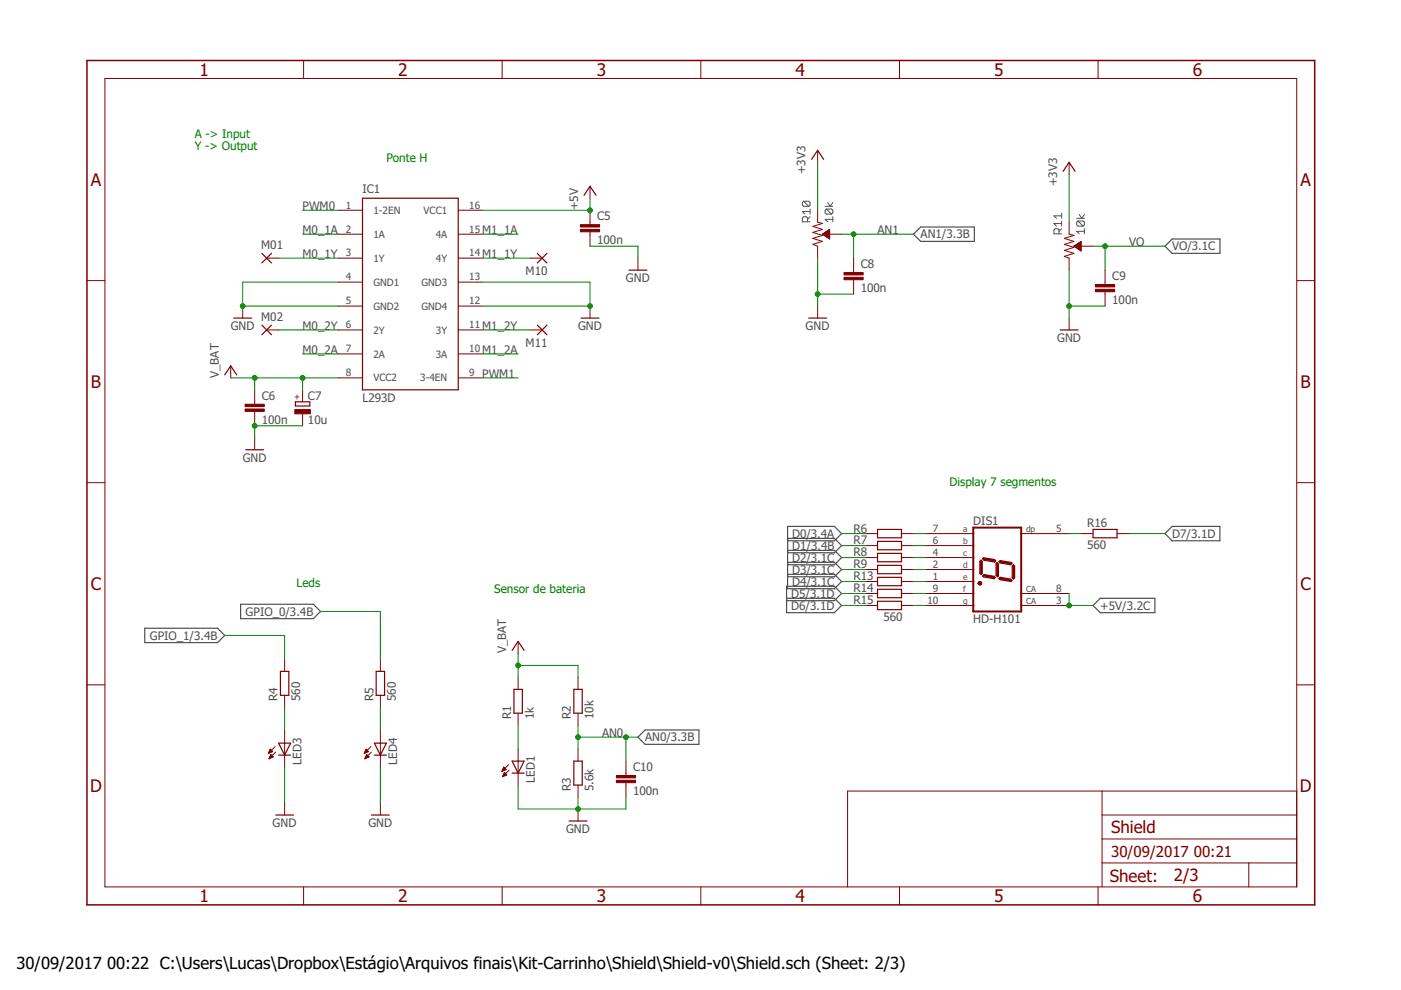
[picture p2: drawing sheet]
<svg xmlns="http://www.w3.org/2000/svg" width="297mm" height="210mm" viewBox="0 0 297 210" stroke-linecap="round" stroke-linejoin="round" font-family="sans-serif">
<g fill="none" stroke="#505050" stroke-width=".21">
<path d="M170.4 42.7l-.3 .2v.6l.3 .3h1.1M170.4 42.7h1.1l.2 .2v.6l-.2 .3M170.4 42.7l1.1 1.1M171.2 47v-.8l-.3-.2h-.5l-.3 .2v.8h1.6M171.7 46l-.5 .5M171.7 44.9h-1.6l.6 .5M171.7 44.3v1.1M174.9 43.8h1.7M175.2 44.3h1.1l.3 .3v.5l-.3 .3M175.2 44.3l-.3 .3v.5l.3 .3h1.1M175.2 44.3l1.1 1.1M175.5 42.9l.5 .9 .6-.9"/>
<path d="M176.6 46.5h-1.7l.6 .5M176.6 46v1M224.5 49.6v-.8l-.2-.3h-.6l-.2 .3v.8h1.6M225.1 48.5l-.6 .5M225.1 47.4h-1.6l.5 .5M225.1 45.2v1.1M225.1 46.9v1M225.1 45.8h-1.6l.5 .5M228.3 46.3h1.6M228.6 46.9h1l.3 .2v.6l-.3 .2M228.6 46.9l-.3 .2v.6l.3 .2h1M228.6 46.9l1 1"/>
<path d="M228.8 45.5l.6 .8 .5-.8M229.9 49h-1.6l.5 .6M229.9 48.5v1.1"/>
</g>
<path d="M195.2 48.1h11.4v3.1h-11.4l-1.5-1.5zM247 52.2l1.5-1.5h10.2v3h-10.2zM167 111.6h9.9l1.5 1.5-1.5 1.6h-9.9zM167 119.7h9.9l1.5-1.5-1.5-1.5h-9.9v8.1h9.9l1.5-1.5-1.5-1.5h-9.9M167 119.2h9.9l1.5 1.6-1.5 1.5h-9.9M167 114.2h9.9l1.5 1.5-1.5 1.5h-9.9zM247 113.1l1.5-1.5h10.1v3.1h-10.1zM30.7 133.2h15.4l1.5 1.5-1.5 1.5h-15.4zM51 128.1h15.4l1.6 1.5-1.6 1.6h-15.4zM166.8 126.9h10.1l1.5 1.5-1.5 1.5h-10.1v-5.6h10.1l1.5 1.5-1.5 1.6h-10.1M231.8 128.4l1.5-1.5h11.6v3h-11.6zM135.3 156.3l1.5-1.5h11.4v3h-11.4z" fill="none" stroke="#505050" stroke-width=".25"/>
<g fill="none" stroke="#800000" stroke-width=".25">
<path d="M172.1 33.8l1.3-1.9 1.2 1.9M225.4 36.3l1.3-1.9 1.2 1.9M55.5 53.7l2.1 2.1M57.6 53.7l-2.1 2.1M76.9 42h20.3v40.7h-20.3zM113.9 53.7l2.1 2.1M116 53.7l-2.1 2.1M123.8 41.4l1.3-1.9 1.3 1.9M133.3 57.3h3.9M47.6 79.5l1.3-1.9 1.3 1.9M49.6 67.4h3.8M55.5 68.9l2.1 2.1"/>
<path d="M57.6 68.9l-2.1 2.1M113.9 68.9l2.1 2.1M116 68.9l-2.1 2.1M123.2 67.4h3.8M171.4 67.4h3.9M224.8 70h3.8M52.1 95.4h3.8M62.6 85.2h3.1v.9h-3.1zM186.1 112.2h5v1.8h-5zM186.1 114.8h5v1.8h-5zM186.1 117.3h5v1.8h-5zM186.1 119.9h5v1.7h-5z"/>
<path d="M208 118.8l.3 .2v2.6l-.3 .2-.2-.2v-2.6zM208.5 118.3l2.3 .3 .3 .3-.2 .3-2.3-.4-.3-.3zM211.4 119.3l.3 .3v2.5l-.2 .2-.3-.3v-2.5zM211.8 119.1l.2-.2 2.4 .3 .2 .2-.3 .3-2.3-.3zM214.6 120l.3-.3 .2 .3v2.5l-.2 .3-.3-.3zM231.8 112.2h5v1.8h-5zM108.6 137.9l1.3-1.9 1.2 1.9M186.1 122.4h5v1.8h-5zM186.1 124.9h5v1.8h-5zM186.1 127.5h5v1.8h-5zM208.6 121.8l2.2 .4 .2 .2-.2 .3-2.3-.4-.2-.2zM211.8 122.7l.2-.3 2.3 .4 .3 .3-.2 .2-2.4-.4z"/>
<path d="M59.1 157.6h2.5l-1.3 2.5zM59.5 142.3h1.7v5.1h-1.7zM79.4 157.6h2.5l-1.3 2.5zM79.8 142.3h1.7v5.1h-1.7zM109 146.2h1.7v5h-1.7zM121.7 146.2h1.7v5h-1.7zM58.4 172.8h3.9M59.1 160.1h2.5M78.7 172.8h3.8M79.4 160.1h2.5M108.6 161.4h2.5l-1.2 2.5zM108.6 163.9h2.5"/>
<path d="M120.6 174.1h3.9M121.7 161.4h1.7v5.1h-1.7z"/>
</g>
<g fill="none" stroke="#800000" stroke-width=".21">
<path d="M22.2 16.6h252.7v171.4h-252.7zM64.4 12.8v3.8M106.5 12.8v3.8M148.6 12.8v3.8M190.7 12.8v3.8M232.8 12.8v3.8M125.1 39.5v2.5M173.4 31.9v2.5M226.7 34.4v2.6M18.4 59.5h3.8M56.5 54.7h2.6M71.8 44.6h5.1"/>
<path d="M71.8 49.7h5.1M71.8 54.7h5.1M71.8 59.8h5.1M97.2 44.6h5M97.2 49.7h5M97.2 54.7h5M97.2 59.8h5M112.4 54.7h2.5M125.1 44.6v3M125.1 49.1v3.1M135.3 54.7v2.6M173.4 44.6v2.5l1 .3-2.1 .6 2.1 .6-2.1 .7 2.1 .6-2.1 .6 2.1 .7-2.1 .6 1.1 .4v2.5"/>
<path d="M174.4 49.7h4M174.5 49.8h1.4M174.5 49.5h1.4M174.7 49.9h1.2M174.7 49.4h1.2M174.9 50h1M174.9 49.3h1M175.1 50.1h.8M175.1 49.2h.8M175.3 49h.6M175.3 50.2h.6M175.5 50.4h.4"/>
<path d="M175.5 48.9h.4M175.6 48.8h.3M175.6 50.5h.3M175.8 50.6h.1M175.8 48.7h.1M175.9 48.6v2.1l-1.5-1M175.9 48.6l-1.5 1.1M181 54.7v3.1M181 59.3v3.1M226.7 47.1v2.6l1 .2-2 .6 2 .7-2 .6 2 .7-2 .6 2 .6-2 .7 1 .3v2.6M227.7 52.2l1.5-1v2zM227.7 52.2h1.5"/>
<path d="M227.9 52.3h1.3M227.9 52.1h1.3M228 52.4h1.2M228.1 51.9h1.1M228.2 52.6h1M228.2 51.8h1M228.4 52.7h.8M228.4 51.7h.8M228.6 52.8h.6M228.6 51.6h.6M228.8 52.9h.4M228.8 51.5h.4"/>
<path d="M229 53h.2M229 51.4h.2M229.1 53.1h.1M229.2 51.2h.1M229.2 52.2h2.6M234.3 57.3v3M274.9 59.5h3.8M48.9 77.6v2.5M51.5 64.9v2.5M56.5 70h2.6M71.8 64.9h5.1M71.8 70h5.1"/>
<path d="M71.8 75h5.1M97.2 64.9h5M97.2 70h5M97.2 75h5M112.4 70h2.5M125.1 64.9v2.5M173.4 64.9v2.5M226.7 67.4v2.6M234.3 61.8v3.1M54 82.7v3M54 87.2v3.1M54 92.8v2.6"/>
<path d="M64.2 82.7v2.5M64.2 87.7v2.6M71.8 80.1h5.1M97.2 80.1h5M18.4 102.3h3.8M183.5 115.7h2.6M183.5 113.1h2.6M183.5 118.2h2.6M191.1 115.7h2.6M191.1 113.1h2.6M191.1 118.2h2.6M196.2 115.7h10.3"/>
<path d="M196.2 113.1h10.3M196.2 118.2h10.3M216.4 113.1h10.3M229.2 113.1h2.6M236.8 113.1h2.6M274.9 102.3h3.8M60.3 139.8v2.5M80.6 139.8v2.5M109.9 136v2.5M183.5 128.4h2.6M183.5 125.8h2.6M183.5 120.8h2.6"/>
<path d="M183.5 123.3h2.6M191.1 128.4h2.6M191.1 125.8h2.6M191.1 120.8h2.6M191.1 123.3h2.6M196.2 128.4h10.3M196.2 125.8h10.3M196.2 120.8h10.3M196.2 123.3h10.3M216.4 128.4h10.3M216.4 125.8h10.3M18.4 145.2h3.8"/>
<path d="M56.9 159.7h.2M57 159.5h.4M57 159.4h.7M57.1 159.3h.6M57.1 159.2h.5M57.2 159h.3M57.3 158.9h.1M57.3 158.8l.5 .5-.9 .4zM58.3 158.3l-1.4 1.4M58.4 159.5l-1.4 1.4M60.3 147.4v2.6M60.3 155v7.6"/>
<path d="M77.3 159.7h.1M77.3 159.5h.4M77.4 159.4h.6M77.4 159.3h.7M77.5 159.2h.4M77.5 159h.3M77.6 158.9h.1M77.6 158.8l.5 .5-.9 .4zM78.6 158.3l-1.4 1.4M78.7 159.5l-1.3 1.4M80.6 147.4v2.6M80.6 155v7.6"/>
<path d="M109.9 143.6v2.6M109.9 151.2v2.6M109.9 158.8v7.7M122.6 143.6v2.6M122.6 151.2v2.6M122.6 158.8v2.6M274.9 145.2h3.8M57 160.9h.1M57.1 160.7h.3M57.1 160.6h.5M57.2 160.5h.7M57.3 160.4h.5"/>
<path d="M57.3 160.3h.4M57.4 160.1h.2M57.4 160h.1M57.9 160.5l-.5-.5-.4 .9M57.9 160.5l-.9 .4M60.3 170.3v2.5M77.4 160.9h.1M77.4 160.7h.3M77.5 160.6h.5M77.5 160.5h.7M77.6 160.4h.5M77.6 160.3h.4"/>
<path d="M77.7 160.1h.2M77.7 160h.1M78.3 160.5l-.6-.5-.3 .9M78.3 160.5l-.9 .4M80.6 170.3v2.5M106.4 163.5h.1M106.5 163.4h.3M106.6 163.3h.5M106.6 163.2h.7M106.6 164.6h.2M106.6 164.5h.4M106.7 163h.5"/>
<path d="M106.7 162.9h.4M106.7 164.4h.6M106.7 164.2h.7M106.8 162.8h.2M106.8 162.7h.1M106.8 164.1h.5M106.8 164h.3M106.9 163.9h.1M106.9 163.8l.5 .5-.8 .4zM107.3 163.2l-.5-.6-.4 .9M107.3 163.2l-.9 .3M107.8 162.1l-1.4 1.4"/>
<path d="M107.9 163.3l-1.3 1.4M122.6 166.5v2.5M122.6 171.5v2.6M132.7 161.4v3M132.7 165.9v3.1M233.7 167.7v20.3M233.7 177.9h41.2M233.7 172.8h41.2M274.9 167.7h-95.2v20.3M64.4 188v3.9M106.5 188v3.9M148.6 188v3.9"/>
<path d="M190.7 188v3.9M232.8 188v3.9M233.7 183h41.2M264.8 183v5"/>
</g>
<path d="M18.4 12.8h260.3v179.1h-260.3zM207.8 123.5v.3" fill="none" stroke="#800000" stroke-width=".32"/>
<g fill="#800000" stroke="#800000" stroke-width=".21">
<path d="M130.7 165.4h4v.5h-4z"/>
<path d="M130.7 164.4h4v.5h-4z"/>
<path d="M178.9 58.8h4.1v.5h-4.1z"/>
<path d="M178.9 57.8h4.1v.5h-4.1z"/>
<path d="M123.1 48.6h4v.5h-4z"/>
<path d="M123.1 47.6h4v.5h-4z"/>
<path d="M52 86.7h4v.5h-4z"/>
<path d="M52 85.7h4v.5h-4z"/>
<path d="M62.5 86.8h3.3v.9h-3.3z"/>
<path d="M232.3 61.3h4v.5h-4z"/>
<path d="M232.3 60.3h4v.5h-4z"/>
</g>
<path d="M206.4 111.9h10.1v17.7h-10.1zM208 119.1v2.4M208.5 118.5l2.3 .4M211.4 119.5v2.5M212.1 119.1l2.1 .4M214.9 120v2.5M208.6 122l2.1 .4M212.1 122.7l2.1 .3" fill="none" stroke="#800000" stroke-width=".42"/>
<path d="M207.4 123.5a.41 .41 0 0 1 .7-.1 .41 .41 0 0 1-.2 .7 .41 .41 0 0 1-.6-.4l.5-.1 .1 .1h-.6z" fill-rule="evenodd" fill="#800000" stroke="#800000" stroke-width=".21"/>
<g fill="none" stroke="#008000" stroke-width=".21">
<path d="M173.4 34.4v10.2M226.7 37v10.1M59.1 54.7h12.7M64.2 49.7h7.6M64.2 44.6h7.6M71.8 59.8h-20.3v5.1h20.3M102.2 59.8h22.9v5.1h-22.9M102.2 54.7h10.2M102.2 49.7h7.7M125.1 42v2.6h-22.9M125.1 52.2h10.2v2.5M173.4 54.7v10.2"/>
<path d="M178.4 49.7h15.3M181 49.7v5M226.7 57.3v10.1M231.8 52.2h15.2M234.3 52.2v5.1M59.1 70h12.7M64.2 75h7.6M102.2 70h10.2M102.2 75h7.7M173.4 62.4h7.6M226.7 64.9h7.6M48.9 80.1h22.9"/>
<path d="M54 80.1v2.6M64.2 90.3h-10.2v2.5M64.2 80.1v2.6M102.2 80.1h7.7M178.4 113.1h5.1M178.4 115.7h5.1M178.4 118.2h5.1M193.7 113.1h2.5M193.7 115.7h2.5M193.7 118.2h2.5M226.7 113.1h2.5M239.4 113.1h7.6"/>
<path d="M47.6 134.7h12.7v5.1M68 129.6h12.6v10.2M109.9 138.5v5.1M178.4 128.4h5.1M178.4 120.8h5.1M178.4 123.3h5.1M178.4 125.8h5.1M193.7 128.4h2.5M193.7 120.8h2.5M193.7 123.3h2.5M193.7 125.8h2.5M226.7 125.8v2.6h5.1"/>
<path d="M60.3 150v5M80.6 150v5M109.9 141.1h12.7v2.5M109.9 153.8v5M122.6 153.8v5M122.6 156.3h12.7M132.7 156.3v5.1M60.3 162.6v7.7M80.6 162.6v7.7M109.9 166.5v5h22.8v-2.5M122.6 169v2.5"/>
</g>
<g fill="#008000" stroke="#008000" stroke-width=".21">
<circle cx="51.5" cy="64.9" r=".51"/>
<circle cx="125.1" cy="64.9" r=".51"/>
<circle cx="122.6" cy="171.5" r=".51"/>
<circle cx="173.4" cy="62.4" r=".51"/>
<circle cx="54" cy="90.3" r=".51"/>
<circle cx="226.7" cy="64.9" r=".51"/>
<circle cx="125.1" cy="44.6" r=".51"/>
<circle cx="226.7" cy="128.4" r=".51"/>
<circle cx="109.9" cy="141.1" r=".51"/>
<circle cx="64.2" cy="80.1" r=".51"/>
<circle cx="54" cy="80.1" r=".51"/>
<circle cx="122.6" cy="156.3" r=".51"/>
<circle cx="132.7" cy="156.3" r=".51"/>
<circle cx="181" cy="49.7" r=".51"/>
<circle cx="234.3" cy="52.2" r=".51"/>
</g>
<g font-size="3.7" fill="#800000">
<text x="42.3" y="16">1</text>
<text x="84.4" y="16">2</text>
<text x="126.5" y="16">3</text>
<text x="168.7" y="16">4</text>
<text x="210.8" y="16">5</text>
<text x="252.9" y="16">6</text>
<text x="19.2" y="39.4">A</text>
<text x="275.7" y="39.4">A</text>
<text x="19.3" y="82.2">B</text>
<text x="275.8" y="82.2">B</text>
<text x="19.2" y="125.1">C</text>
<text x="275.7" y="125.1">C</text>
<text x="19.1" y="167.9">D</text>
<text x="275.6" y="167.9">D</text>
<text x="42.3" y="191.2">1</text>
<text x="84.4" y="191.2">2</text>
<text x="126.5" y="191.2">3</text>
<text x="168.7" y="191.2">4</text>
<text x="210.8" y="191.2">5</text>
<text x="252.9" y="191.2">6</text>
</g>
<g font-size="3.6" fill="#800000">
<text x="235.6" y="176.6">Shield</text>
<text x="235.3" y="186.9">Sheet:</text>
<text x="248.9" y="186.8">2/3</text>
</g>
<g font-size="3.5">
<text x="3.5" y="205.4">30/09/2017</text>
<text x="22.7" y="205.4">00:22 C:\Users\Lucas\Dropbox\Estágio\Arquivos finais\Kit-Carrinho\Shield\Shield-v0\Shield.sch (Sheet: 2/3)</text>
</g>
<g font-size="3.2" fill="#800000">
<text x="235.6" y="181.7">30/09/2017</text>
<text x="253.1" y="181.7">00:21</text>
</g>
<g font-size="2.5" fill="#008000">
<text x="41.3" y="29.2">A -&gt; Input</text>
<text x="41.3" y="31.9">Y -&gt; Output</text>
<text x="81.9" y="34.4">Ponte H</text>
<text x="201.3" y="103">Display 7 segmentos</text>
<text x="62.9" y="124.6">Leds</text>
<text x="104.8" y="125.8">Sensor de bateria</text>
</g>
<g font-size="2.5" fill="#505050">
<text x="76.8" y="41">IC1</text>
<text x="170.8" y="37" transform="rotate(-90 170.8 37)">+3V3</text>
<text x="224.1" y="39.5" transform="rotate(-90 224.1 39.5)">+3V3</text>
<text x="64.1" y="44.6">PWM0</text>
<text x="122.6" y="44.6" transform="rotate(-90 122.6 44.6)">+5V</text>
<text x="126.6" y="46.7">C5</text>
<text x="55.4" y="52.9">M01</text>
<text x="64.1" y="49.7">M0_1A</text>
<text x="102.2" y="49.7">M1_1A</text>
<text x="126.6" y="51.8">100n</text>
<text x="186" y="49.7">AN1</text>
<text x="195.2" y="50.5">AN1/3.3B</text>
<text x="239.4" y="52.2">VO</text>
<text x="248.5" y="53.1">VO/3.1C</text>
<text x="64.1" y="54.7">M0_1Y</text>
<text x="102.2" y="54.7">M1_1Y</text>
<text x="111.4" y="58.4">M10</text>
<text x="132.7" y="59.8">GND</text>
<text x="182.5" y="56.9">C8</text>
<text x="235.8" y="59.4">C9</text>
<text x="182.5" y="62">100n</text>
<text x="235.8" y="64.5">100n</text>
<text x="48.9" y="70">GND</text>
<text x="55.4" y="68.1">M02</text>
<text x="64.1" y="70">M0_2Y</text>
<text x="102.2" y="70">M1_2Y</text>
<text x="122.6" y="70">GND</text>
<text x="170.8" y="70">GND</text>
<text x="64.1" y="75">M0_2A</text>
<text x="102.2" y="75">M1_2A</text>
<text x="111.4" y="73.6">M11</text>
<text x="224.1" y="72.5">GND</text>
<text x="46.4" y="80.1" transform="rotate(-90 46.4 80.1)">V_BAT</text>
<text x="102.2" y="80.1">PWM1</text>
<text x="55.5" y="89.9">100n</text>
<text x="55.5" y="84.8">C6</text>
<text x="65.3" y="89.8">10u</text>
<text x="65.3" y="84.7">C7</text>
<text x="76.8" y="85.2">L293D</text>
<text x="51.5" y="97.9">GND</text>
<text x="181" y="112.9">R6</text>
<text x="206.4" y="111.2">DIS1</text>
<text x="230.5" y="111.6">R16</text>
<text x="167.9" y="114">D0/3.4A</text>
<text x="167.9" y="119.1">D2/3.1C</text>
<text x="168" y="116.6">D1/3.4B</text>
<text x="181" y="115.4">R7</text>
<text x="181" y="118">R8</text>
<text x="230.5" y="116.4">560</text>
<text x="248.5" y="114">D7/3.1D</text>
<text x="167.9" y="121.6">D3/3.1C</text>
<text x="167.9" y="124.2">D4/3.1C</text>
<text x="181" y="120.5">R9</text>
<text x="181" y="123.1">R13</text>
<text x="181" y="125.6">R14</text>
<text x="52.1" y="130.5">GPIO_0/3.4B</text>
<text x="167.7" y="126.7">D5/3.1D</text>
<text x="167.7" y="129.3">D6/3.1D</text>
<text x="181" y="128.1">R15</text>
<text x="187.3" y="131.7">560</text>
<text x="233.3" y="129.3">+5V/3.2C</text>
<text x="31.8" y="135.6">GPIO_1/3.4B</text>
<text x="206.4" y="132.2">HD-H101</text>
<text x="107.3" y="138.5" transform="rotate(-90 107.3 138.5)">V_BAT</text>
<text x="58.8" y="148.7" transform="rotate(-90 58.8 148.7)">R4</text>
<text x="63.6" y="148.7" transform="rotate(-90 63.6 148.7)">560</text>
<text x="79.2" y="148.7" transform="rotate(-90 79.2 148.7)">R5</text>
<text x="84" y="148.7" transform="rotate(-90 84 148.7)">560</text>
<text x="108.4" y="152.5" transform="rotate(-90 108.4 152.5)">R1</text>
<text x="113.2" y="152.5" transform="rotate(-90 113.2 152.5)">1k</text>
<text x="121.1" y="152.5" transform="rotate(-90 121.1 152.5)">R2</text>
<text x="125.9" y="152.5" transform="rotate(-90 125.9 152.5)">10k</text>
<text x="127.6" y="156.3">AN0</text>
<text x="136.8" y="157.2">AN0/3.3B</text>
<text x="63.9" y="162.1" transform="rotate(-90 63.9 162.1)">LED3</text>
<text x="84.2" y="162.1" transform="rotate(-90 84.2 162.1)">LED4</text>
<text x="113.4" y="166" transform="rotate(-90 113.4 166)">LED1</text>
<text x="121.1" y="167.7" transform="rotate(-90 121.1 167.7)">R3</text>
<text x="125.9" y="167.7" transform="rotate(-90 125.9 167.7)">5.6k</text>
<text x="134.2" y="163.5">C10</text>
<text x="134.2" y="168.6">100n</text>
<text x="57.8" y="175.3">GND</text>
<text x="78.1" y="175.3">GND</text>
<text x="120" y="176.6">GND</text>
</g>
<g font-size="2.1" fill="#505050">
<text x="73.3" y="44.2">1</text>
<text x="79.2" y="45.3">1-2EN</text>
<text x="89.8" y="45.3">VCC1</text>
<text x="99.5" y="44.2">16</text>
<text x="73.3" y="49.3">2</text>
<text x="79.2" y="50.4">1A</text>
<text x="92.4" y="50.4">4A</text>
<text x="99.5" y="49.3">15</text>
<text x="73.3" y="54.4">3</text>
<text x="73.3" y="59.5">4</text>
<text x="79.2" y="55.5">1Y</text>
<text x="92.4" y="55.5">4Y</text>
<text x="99.5" y="54.4">14</text>
<text x="99.5" y="59.5">13</text>
<text x="73.3" y="64.5">5</text>
<text x="79.2" y="60.6">GND1</text>
<text x="79.2" y="65.6">GND2</text>
<text x="89.4" y="60.6">GND3</text>
<text x="89.4" y="65.6">GND4</text>
<text x="99.5" y="64.5">12</text>
<text x="73.3" y="69.6">6</text>
<text x="79.2" y="70.7">2Y</text>
<text x="92.4" y="70.7">3Y</text>
<text x="99.5" y="69.6">11</text>
<text x="73.3" y="74.7">7</text>
<text x="79.2" y="75.8">2A</text>
<text x="92.4" y="75.8">3A</text>
<text x="99.5" y="74.7">10</text>
<text x="73.3" y="79.8">8</text>
<text x="79.2" y="80.9">VCC2</text>
<text x="89.1" y="80.9">3-4EN</text>
<text x="99.5" y="79.8">9</text>
<text x="197.8" y="112.8">7</text>
<text x="223.9" y="112.8">5</text>
<text x="197.8" y="115.3">6</text>
<text x="197.8" y="117.9">4</text>
<text x="197.8" y="125.5">9</text>
<text x="197.8" y="120.4">2</text>
<text x="197.8" y="122.9">1</text>
<text x="223.9" y="125.5">8</text>
<text x="196.6" y="128">10</text>
<text x="223.9" y="128">3</text>
</g>
<text font-size="1.8" fill="#800000" x="63.6" y="84.8" transform="rotate(-90 63.6 84.8)">+</text>
<g font-size="1.8" fill="#505050">
<text x="204.2" y="112.9">a</text>
<text x="217.5" y="112.9">dp</text>
<text x="204.2" y="115.4">b</text>
<text x="204.2" y="118">c</text>
<text x="204.2" y="120.5">d</text>
<text x="204.2" y="123">e</text>
<text x="204.2" y="125.6">f</text>
<text x="217.5" y="125.6">CA</text>
<text x="204.2" y="128.1">g</text>
<text x="217.5" y="128.1">CA</text>
</g>
</svg>
